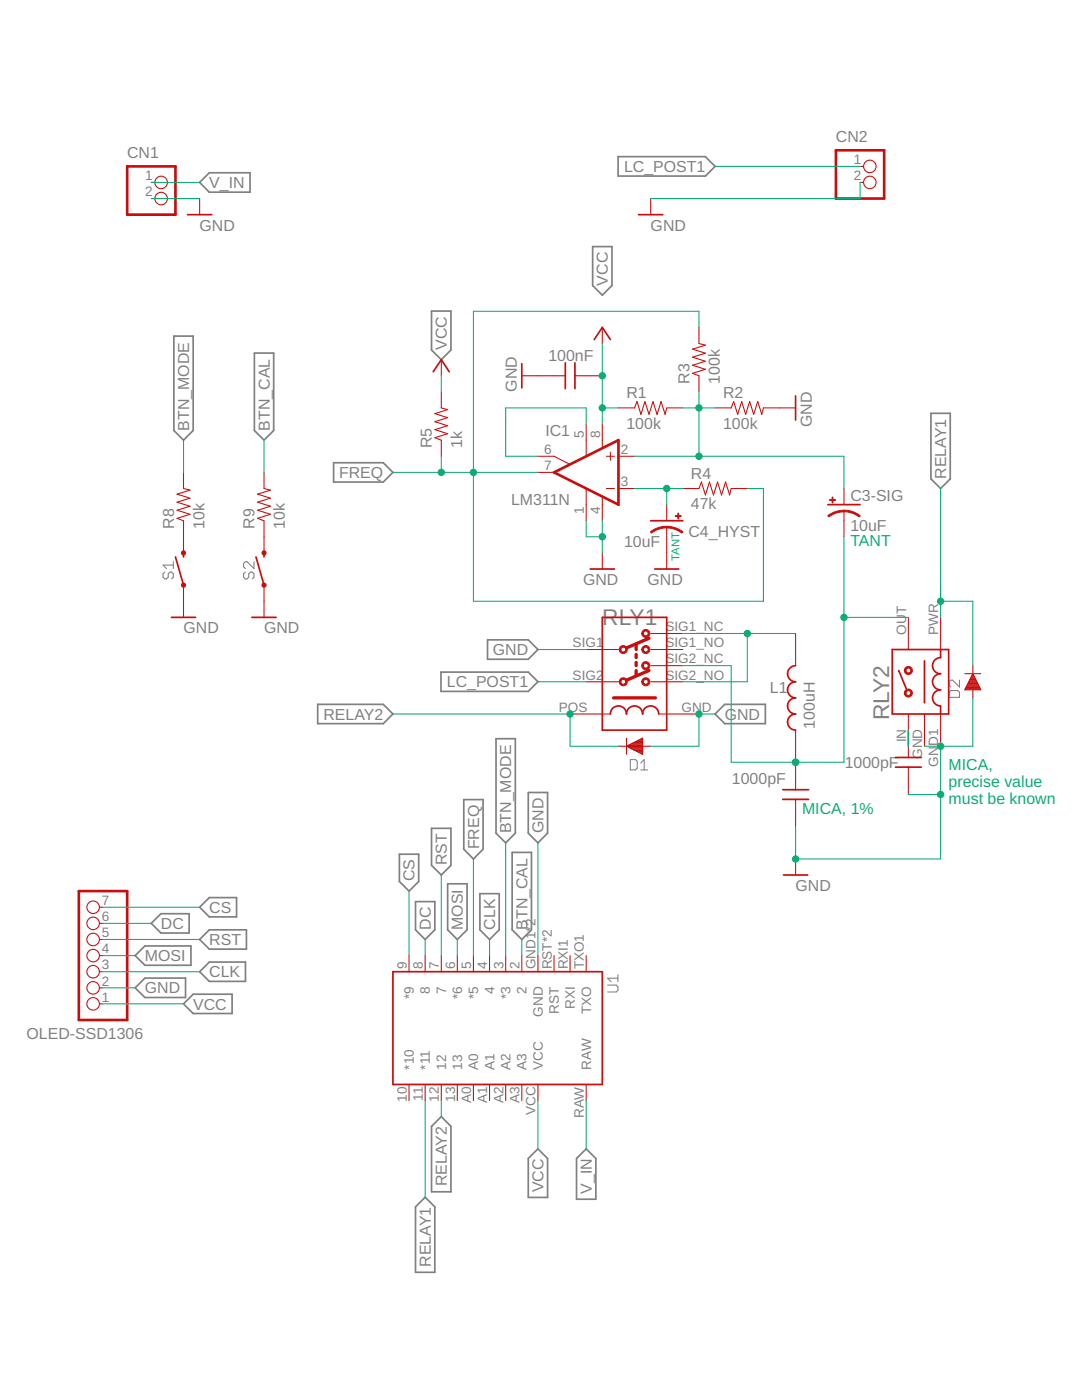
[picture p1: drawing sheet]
<svg xmlns="http://www.w3.org/2000/svg" width="216mm" height="279mm" viewBox="0 0 216 279" stroke-linecap="round" stroke-linejoin="round" font-family="sans-serif">
<g fill="none" stroke="#808080" stroke-width=".21">
<path d="M32.9 114.2l-.4 .3v.7l.4 .3h.3l.4-.3v-.7l.3-.3h.3l.4 .3v.7l-.4 .3M34.6 112.1v1.4M34.6 112.8h-2.1l.7 .7M49 114.2l-.4 .3v.7l.4 .3h.3l.3-.3v-.7l.4-.3h.3l.4 .3v.7l-.4 .3M50.7 112.1v1.4l-1.4-1.4h-.3l-.4 .3v.7l.4 .4M189.4 138.2l.3-.4h1.4l.4 .4v1h-2.1zM191.5 135.7v1.4l-1.4-1.4h-.4l-.3 .4v.7l.3 .3M125.8 151.6h1l.3 .3v1.4l-.3 .3h-1zM127.8 153.6h1.4M127.8 152.3l.7-.7v2M121.2 196.6h1.8l.3 .3v.7l-.3 .4h-1.8M123.3 194.5v1.4"/>
<path d="M123.3 195.2h-2.1l.7 .7"/>
</g>
<g fill="none" stroke="#808080" stroke-width=".34">
<path d="M39.8 36.4l2-1.9h8.1v3.9h-8.1zM123.3 31.3h17.5l1.9 1.9-1.9 1.9h-17.5zM118.3 49.2h3.8v7.8l-1.9 1.9-1.9-1.9zM34.7 67.1h3.8v18.8l-1.9 1.9-1.9-1.9zM50.8 70.5h3.8v15.4l-1.9 1.9-1.9-1.9zM86.1 62.1h3.9v7.7l-1.9 2-2-2zM66.6 92.4h9.9l1.9 1.9-1.9 1.9h-9.9zM185.8 82.5h3.8v13.1l-1.9 1.9-1.9-1.9zM88 134.1h17.4l1.9 2-1.9 1.9h-17.4zM97.3 127.7h8.1l1.9 1.9-1.9 2h-8.1zM63.4 140.6h13.1l1.9 1.9-1.9 1.9h-13.1zM92.5 159.6h3.9v9.9l-1.9 1.9-2-1.9z"/>
<path d="M99 147.4h3.8v18.9l-1.9 1.9-1.9-1.9zM105.4 158.2h3.9v8.1l-2 1.9-1.9-1.9zM142.7 142.5l1.9-1.9h8.1v3.8h-8.1zM79.7 170.5h3.8v5.4l-1.9 1.9-1.9-1.9zM82.9 179.9h3.9v5.7l-2 1.9-1.9-1.9zM86.1 165.3h3.9v7.4l-1.9 1.9-2-1.9zM89.3 176.4h3.9v9.2l-2 1.9-1.9-1.9zM95.8 178.4h3.8v7.2l-1.9 1.9-1.9-1.9zM102.2 170.1h3.8v15.5l-1.9 1.9-1.9-1.9zM27 190.7l1.9-1.9h9.2v3.8h-9.2zM28.9 195.2h8.1v3.9h-8.1l-1.9-2zM32.1 182.4h5.6v3.8h-5.6l-1.9-1.9z"/>
<path d="M39.8 181.1l2-2h5.4v3.9h-5.4zM39.8 193.9l2-1.9h7.2v3.9h-7.2zM39.8 187.5l2-1.9h7.4v3.8h-7.4zM36.6 200.3l1.9-1.9h7.8v3.9h-7.8zM84.8 238.9l2 2v13h-3.9v-13zM88.1 222.8l1.9 2v13h-3.9v-13zM107.3 229.3l2 1.9v7.8h-3.9v-7.8zM117 229.3l1.9 1.9v8.1h-3.9v-8.1z"/>
</g>
<g fill="none" stroke="#c90d0c" stroke-width=".34">
<path d="M37.4 42.8h4.8M127.4 42.8h4.8M86.4 74.2l1.7-2.4 1.5 2.4M104.1 72.6v4.8M112.8 72.4v5.2M114.7 72.4v5.2M118.6 67.8l1.6-2.5 1.6 2.5M158.7 79v4.8M35 111.1l1.6 5.7M36.6 110.3v.8M51.1 111.1l1.6 5.7M52.7 110.3v.8"/>
<path d="M117.8 113.6h4.8M129.8 103.9h6.4M130.6 113.6h4.8M165.2 100.7h6.4M34.2 123.2h4.8M50.3 123.2h4.8M120.2 123.2h12.8v22.5h-12.8zM158.7 132.8a1.61 1.61 0 0 0-1.6 1.7 1.61 1.61 0 0 0 1.6 1.6 1.61 1.61 0 0 0-1.6 1.6 1.61 1.61 0 0 0 1.6 1.6 1.61 1.61 0 0 0-1.6 1.6 1.61 1.61 0 0 0 1.6 1.6 1.61 1.61 0 0 0-1.6 1.6 1.61 1.61 0 0 0 1.6 1.6M178 129.6h11.3v12.9h-11.3zM179.3 133.8l1.6 3.9M184.5 131.9v8.4M187.7 129.6v1.6a1.61 1.61 0 0 0-1.6 1.6 1.61 1.61 0 0 0 1.6 1.7 1.61 1.61 0 0 0-1.6 1.6 1.61 1.61 0 0 0 1.6 1.6 1.61 1.61 0 0 0-1.6 1.6 1.61 1.61 0 0 0 1.6 1.6v1.6"/>
<path d="M121.8 142.5a1.61 1.61 0 0 1 1.6-1.6 1.61 1.61 0 0 1 1.6 1.6 1.61 1.61 0 0 1 1.6-1.6 1.61 1.61 0 0 1 1.6 1.6 1.61 1.61 0 0 1 1.6-1.6 1.61 1.61 0 0 1 1.6 1.6M156.2 159.5h5.1M156.2 157.6h5.1M178.7 153.1h5.1M178.7 151.2h5.1M156.3 174.6h4.9M78.4 193.9h41.8v22.5h-41.8z"/>
</g>
<path d="M158.7 132.8l.1 .1M120.2 142.5h1.6M131.4 142.5h1.6M158.7 145.7h.1" fill="none" stroke="#c90d0c" stroke-width=".2"/>
<g fill="none" stroke="#c90d0c" stroke-width=".21">
<path d="M30.2 36.4h.7M30.2 39.6h.7M39.8 39.6v3.2M129.8 39.6v3.2M171.6 36.4h.7M171.6 33.2h.7M88.1 78.2v3.2l1.2 .3-2.5 .8 2.5 .9-2.5 .8 2.5 .8-2.5 .7 2.5 .9-2.5 .8 1.3 .4v3.3M88.1 71.8v3.2M104.1 75h8.7M114.7 75h5.5M120.2 65.3v3.3M139.5 65.3v3.3l1.3 .3-2.6 .8 2.6 .8-2.6 .8 2.6 .8-2.6 .8 2.6 .8-2.6 .8 1.3 .5v3.2"/>
<path d="M36.6 94.3v3.2l1.3 .3-2.6 .8 2.6 .8-2.6 .8 2.6 .8-2.6 .8 2.6 .8-2.6 .8 1.3 .5v6.4M52.7 94.3v3.2l1.3 .3-2.6 .8 2.6 .8-2.6 .8 2.6 .8-2.6 .8 2.6 .8-2.6 .8 1.3 .5v6.4M107.3 91.1h3.3l3 1.5M107.3 94.3h3.3M117 84.6v6.4M117 97.6v6.3M120.2 84.6v4.8M120.2 99.2v4.7M121 91.1h1.6M121 97.5h1.6M121.8 90.3v1.6M123.4 91.1h3.2"/>
<path d="M123.4 97.5h3.2M123.4 81.4h3.2l.5-1.3 .8 2.6 .8-2.6 .8 2.6 .8-2.6 .8 2.6 .8-2.6 .8 2.6 .3-1.3h3.2M136.2 97.5h3.3l.5-1.3 .8 2.6 .8-2.6 .8 2.6 .8-2.6 .8 2.6 .8-2.6 .8 2.6 .3-1.3h3.2M142.7 81.4h3.2l.5-1.3 .8 2.6 .8-2.6 .8 2.6 .8-2.6 .8 2.6 .8-2.6 .8 2.6 .3-1.3h6.4M168.4 97.5v3.2M36.6 116.8v6.4M52.7 116.8v6.4M120.2 110.3v3.3M133 100.7v3.2M133 105.2v8.4M168.4 102v5.1M117 129.6h6.4"/>
<path d="M117 136.1h6.4M129.8 126.4h6.4M129.8 129.6h6.4M129.8 136.1h6.4M129.8 132.8h6.4M158.7 126.4v6.4M181.3 123.2v6.4M187.7 123.2v6.4M192.5 134.5h3.2M192.6 137.5h3M192.7 137.4h2.9M192.7 137.2h2.8"/>
<path d="M192.8 137.1h2.6M192.9 136.9h2.4M193 136.7h2.2M193.1 136.6h2.1M193.1 136.4h2M193.2 136.2h1.8M193.3 136.1h1.6M193.4 135.9h1.4M193.5 135.8h1.3M193.5 135.6h1.2M193.6 135.4h1M193.7 135.3h.8"/>
<path d="M193.8 135.1h.6M193.9 135h.5M194 134.8h.3M194 134.6h.2M194.1 134.5h.1M194.1 132.8v1.7M194.1 137.7v1.6M194.1 134.5l1.6 3.2h-3.2zM113.7 142.5h6.5M123.4 148.9h1.6M125 147.3v3.2M125 148.9l3.2-1.6v3.2z"/>
<path d="M125.1 149h3.1M125.2 148.8h3M125.4 149.1h2.8M125.5 148.7h2.7M125.8 149.3h2.4M125.9 148.5h2.3M126.1 149.5h2.1M126.2 148.3h2M126.4 149.6h1.8M126.5 148.2h1.7M126.7 149.8h1.5M126.8 148h1.4"/>
<path d="M127 149.9h1.2M127.1 147.8h1.1M127.4 150.1h.8M127.5 147.7h.7M127.7 150.3h.5M127.8 147.5h.4M128 150.4h.2M128.1 147.4h.1M128.2 148.9h1.6M133 142.5h6.5M158.7 145.7v11.9M158.7 159.5v5.5"/>
<path d="M181.3 142.5v8.7M181.3 153.1v5.5M184.5 142.5v6.4M187.7 142.5v6.4M158.7 171.4v3.2M19.8 197.1h.8M19.8 193.9h.8M19.8 190.7h.8M19.8 187.5h.8M19.8 184.3h.8M19.8 181.1h.8M81.6 190.7v3.2"/>
<path d="M84.8 190.7v3.2M88.1 190.7v3.2M91.2 190.7v3.2M94.5 190.7v3.2M97.7 190.7v3.2M100.9 190.7v3.2M104.1 190.7v3.2M107.3 190.7v3.2M110.6 190.7v3.2M113.7 190.7v3.2M117 190.7v3.2M19.8 200.3h.8"/>
<path d="M81.6 216.4v3.2M84.8 216.4v3.2M88.1 216.4v3.2M91.2 216.4v3.2M94.5 216.4v3.2M97.7 216.4v3.2M100.9 216.4v3.2M104.1 216.4v3.2M107.3 216.4v3.2M117 216.4v3.2"/>
<circle cx="32.2" cy="36.4" r="1.25"/>
<circle cx="32.2" cy="39.6" r="1.25"/>
<circle cx="173.6" cy="33.2" r="1.25"/>
<circle cx="173.6" cy="36.4" r="1.25"/>
<circle cx="18.6" cy="184.3" r="1.25"/>
<circle cx="18.6" cy="181.1" r="1.25"/>
<circle cx="18.6" cy="193.9" r="1.25"/>
<circle cx="18.6" cy="197.1" r="1.25"/>
<circle cx="18.6" cy="190.7" r="1.25"/>
<circle cx="18.6" cy="187.5" r="1.25"/>
<circle cx="18.6" cy="200.3" r="1.25"/>
</g>
<g fill="#c90d0c" stroke="#c90d0c" stroke-width=".2">
<path d="M168.4 101.8l.9 .1 1.1 .3 1.2 .7-.2 .3-1.4-.8-1.6-.3z" fill-rule="evenodd"/>
<path d="M165.2 102.9l1.2-.7 2-.4v.4l-1.6 .2-1.4 .8z" fill-rule="evenodd"/>
<path d="M129.8 106.1l.7-.5 1.1-.4 1.4-.2v.3l-1.6 .3-1.4 .8z" fill-rule="evenodd"/>
<path d="M133 105.1l2 .3 1.3 .7-.2 .3-1.5-.8-1.6-.2z" fill-rule="evenodd"/>
<path d="M128.2 125.9a.81 .81 0 0 1 1.3 .1 .81 .81 0 0 1-.4 1.2 .81 .81 0 0 1-1-.8h.3a.47 .47 0 0 1 .6-.5 .47 .47 0 0 1 .2 .8 .47 .47 0 0 1-.8-.1v-.2h-.3z" fill-rule="evenodd"/>
<path d="M123.7 129.1a.81 .81 0 0 1 1.3 .1 .81 .81 0 0 1-.4 1.2 .81 .81 0 0 1-1.1-.8h.4a.48 .48 0 0 1 .7-.4 .48 .48 0 0 1 .1 .8 .48 .48 0 0 1-.8-.2v-.2h-.4z" fill-rule="evenodd"/>
<path d="M128.2 129.1a.81 .81 0 0 1 1.3 .1 .81 .81 0 0 1-.4 1.2 .81 .81 0 0 1-1-.8h.3a.47 .47 0 0 1 .6-.5 .47 .47 0 0 1 .2 .8 .47 .47 0 0 1-.8-.1v-.2h-.3z" fill-rule="evenodd"/>
<path d="M128.2 132.3a.81 .81 0 0 1 1.3 .1 .81 .81 0 0 1-.4 1.2 .81 .81 0 0 1-1-.8h.3a.48 .48 0 0 1 .6-.4 .48 .48 0 0 1 .2 .7 .48 .48 0 0 1-.8-.1v-.2h-.3z" fill-rule="evenodd"/>
<path d="M128.2 135.6a.81 .81 0 0 1 1.3 0 .81 .81 0 0 1-.4 1.2 .81 .81 0 0 1-1-.7h.3a.48 .48 0 0 1 .6-.5 .48 .48 0 0 1 .2 .8 .48 .48 0 0 1-.8-.2v-.1h-.3z" fill-rule="evenodd"/>
<path d="M123.7 135.6a.81 .81 0 0 1 1.3 0 .81 .81 0 0 1-.4 1.2 .81 .81 0 0 1-1.1-.7h.4a.49 .49 0 0 1 .7-.5 .49 .49 0 0 1 .1 .9 .49 .49 0 0 1-.8-.3v-.1h-.4z" fill-rule="evenodd"/>
<path d="M180.6 133.3a.81 .81 0 0 1 1.3 .1 .81 .81 0 0 1-.4 1.2 .81 .81 0 0 1-1.1-.8h.4a.49 .49 0 0 1 .6-.5 .49 .49 0 0 1 .2 .8 .49 .49 0 0 1-.8-.1v-.2h-.4z" fill-rule="evenodd"/>
<path d="M180.6 137.8a.81 .81 0 0 1 1.3 .1 .81 .81 0 0 1-.4 1.2 .81 .81 0 0 1-1.1-.8h.4a.48 .48 0 0 1 .6-.5 .48 .48 0 0 1 .2 .8 .48 .48 0 0 1-.8-.1v-.2h-.4z" fill-rule="evenodd"/>
<circle cx="36.6" cy="116.8" r=".42"/>
<circle cx="36.6" cy="110.3" r=".42"/>
<circle cx="52.7" cy="116.8" r=".42"/>
<circle cx="52.7" cy="110.3" r=".42"/>
</g>
<g fill="#c90d0c" stroke="#c90d0c" stroke-width=".2">
<path d="M165.5 99.7h1.2v.2h-1.2z"/>
<path d="M166 99.2h.2v1.2h-.2z"/>
<path d="M134.8 102.9h1.1v.2h-1.1z"/>
<path d="M135.3 102.4h.1v1.2h-.1z"/>
</g>
<path d="M25.4 33.2h9.6v9.6h-9.6zM166.8 30h9.6v9.6h-9.6zM110.6 94.3l12.8-6.5v12.9zM15.7 177.8h9.7v25.8h-9.7z" fill="none" stroke="#c90d0c" stroke-width=".53"/>
<path d="M122.4 139.3h8.4M126.9 128.7v.9M126.9 130.6v.6M126.9 132.2v.6M126.9 133.8v1M129.5 127.4l-4.5 1.9M129.5 133.8l-4.5 1.9" fill="none" stroke="#c90d0c" stroke-width=".66"/>
<g fill="none" stroke="#0dab76" stroke-width=".21">
<path d="M30.2 39.6h9.6M30.2 36.4h9.6M142.7 33.2h28.9M171.6 36.4v3.2h-41.8M88.1 75v3.2M120.2 68.6v16M139.5 65.3v-3.2h-45v57.9h57.8v-22.5h-3.2M139.5 78.2v12.9M36.6 87.8v6.5M52.7 87.8v6.5M78.4 94.3h28.9M88.1 91.1v3.2"/>
<path d="M117 84.6v-3.2h-16.1v9.7h6.4M120.2 81.4h3.2M126.6 91.1h41.8v6.4M126.6 97.5h9.6M133 97.5v3.2M136.2 81.4h6.5M187.7 97.5v25.7M117 103.9v3.2h3.2M120.2 103.9v6.4M168.4 107.1v45h-22.5v-19.3h-9.7M187.7 120h6.4v12.8M107.3 129.6h9.7"/>
<path d="M107.3 136.1h9.7M136.2 126.4h22.5M149.1 126.4v9.7h-12.9M168.4 123.2h12.9M194.1 139.3v9.6h-9.6M78.4 142.5h35.3v6.4h9.7M142.7 142.5h-3.2v6.4h-9.7M181.3 158.6h6.4M181.3 145.7v3.2M187.7 148.9v22.5h-29v-6.4M81.6 177.8v12.9M88.1 174.6v16.1"/>
<path d="M94.5 171.4v19.3M100.9 168.2v22.5M107.3 168.2v22.5M20.6 197.1h6.4M20.6 193.9h19.2M20.6 190.7h6.4M20.6 187.5h19.2M20.6 184.3h9.6M20.6 181.1h19.2M84.8 187.5v3.2M91.2 187.5v3.2M97.7 187.5v3.2"/>
<path d="M104.1 187.5v3.2M20.6 200.3h16M84.8 219.6v19.3M88.1 219.6v3.2M107.3 219.6v9.7M117 219.6v9.7"/>
</g>
<g fill="#0dab76" stroke="#0dab76" stroke-width=".2">
<circle cx="120.2" cy="107.1" r=".64"/>
<circle cx="187.7" cy="158.6" r=".64"/>
<circle cx="158.7" cy="171.4" r=".64"/>
<circle cx="187.7" cy="148.9" r=".64"/>
<circle cx="139.5" cy="142.5" r=".64"/>
<circle cx="139.5" cy="91.1" r=".64"/>
<circle cx="139.5" cy="81.4" r=".64"/>
<circle cx="133" cy="97.5" r=".64"/>
<circle cx="94.5" cy="94.3" r=".64"/>
<circle cx="88.1" cy="94.3" r=".64"/>
<circle cx="158.7" cy="152.1" r=".64"/>
<circle cx="168.4" cy="123.2" r=".64"/>
<circle cx="149.1" cy="126.4" r=".64"/>
<circle cx="113.7" cy="142.5" r=".64"/>
<circle cx="187.7" cy="120" r=".64"/>
<circle cx="120.2" cy="75" r=".64"/>
<circle cx="120.2" cy="81.4" r=".64"/>
</g>
<g font-size="4.5" fill="#808080">
<text x="120.2" y="124.8">RLY1</text>
<text x="177.4" y="143.8" transform="rotate(-90 177.4 143.8)">RLY2</text>
</g>
<g font-size="3.2" fill="#808080">
<text x="166.8" y="28.4">CN2</text>
<text x="25.4" y="31.6">CN1</text>
<text x="124.5" y="34.3">LC_POST1</text>
<text x="41.8" y="37.5">V_IN</text>
<text x="39.8" y="46.1">GND</text>
<text x="129.8" y="46.1">GND</text>
<text x="121.3" y="57" transform="rotate(-90 121.3 57)">VCC</text>
<text x="89.2" y="69.8" transform="rotate(-90 89.2 69.8)">VCC</text>
<text x="109.4" y="72.1">100nF</text>
<text x="137.6" y="76.6" transform="rotate(-90 137.6 76.6)">R3</text>
<text x="143.6" y="76.6" transform="rotate(-90 143.6 76.6)">100k</text>
<text x="103.1" y="78.2" transform="rotate(-90 103.1 78.2)">GND</text>
<text x="125" y="79.5">R1</text>
<text x="144.3" y="79.5">R2</text>
<text x="37.7" y="85.9" transform="rotate(-90 37.7 85.9)">BTN_MODE</text>
<text x="53.8" y="85.9" transform="rotate(-90 53.8 85.9)">BTN_CAL</text>
<text x="86.1" y="89.5" transform="rotate(-90 86.1 89.5)">R5</text>
<text x="92.2" y="89.5" transform="rotate(-90 92.2 89.5)">1k</text>
<text x="108.8" y="87">IC1</text>
<text x="125" y="85.6">100k</text>
<text x="144.3" y="85.6">100k</text>
<text x="162" y="85.3" transform="rotate(-90 162 85.3)">GND</text>
<text x="67.6" y="95.4">FREQ</text>
<text x="137.9" y="95.6">R4</text>
<text x="188.8" y="95.6" transform="rotate(-90 188.8 95.6)">RELAY1</text>
<text x="102" y="100.7">LM311N</text>
<text x="137.9" y="101.7">47k</text>
<text x="169.7" y="99.9">C3-SIG</text>
<text x="34.7" y="105.5" transform="rotate(-90 34.7 105.5)">R8</text>
<text x="40.8" y="105.5" transform="rotate(-90 40.8 105.5)">10k</text>
<text x="50.8" y="105.5" transform="rotate(-90 50.8 105.5)">R9</text>
<text x="56.9" y="105.5" transform="rotate(-90 56.9 105.5)">10k</text>
<text x="137.4" y="107.1">C4_HYST</text>
<text x="169.7" y="106">10uF</text>
<text x="124.5" y="109.2">10uF</text>
<text x="116.4" y="116.8">GND</text>
<text x="129.2" y="116.8">GND</text>
<text x="36.6" y="126.4">GND</text>
<text x="52.7" y="126.4">GND</text>
<text x="98.4" y="130.8">GND</text>
<text x="89.2" y="137.2">LC_POST1</text>
<text x="64.5" y="143.6">RELAY2</text>
<text x="144.6" y="143.6">GND</text>
<text x="153.6" y="138.3">L1</text>
<text x="162.6" y="145.4" transform="rotate(-90 162.6 145.4)">100uH</text>
<text x="168.6" y="153.3">1000pF</text>
<text x="146.1" y="156.5">1000pF</text>
<text x="102" y="166.3" transform="rotate(-90 102 166.3)">BTN_MODE</text>
<text x="108.5" y="166.3" transform="rotate(-90 108.5 166.3)">GND</text>
<text x="89.2" y="172.7" transform="rotate(-90 89.2 172.7)">RST</text>
<text x="95.6" y="169.5" transform="rotate(-90 95.6 169.5)">FREQ</text>
<text x="82.7" y="175.9" transform="rotate(-90 82.7 175.9)">CS</text>
<text x="158.8" y="177.8">GND</text>
<text x="32.1" y="185.4">DC</text>
<text x="41.8" y="182.2">CS</text>
<text x="86" y="185.6" transform="rotate(-90 86 185.6)">DC</text>
<text x="92.4" y="185.6" transform="rotate(-90 92.4 185.6)">MOSI</text>
<text x="98.8" y="185.6" transform="rotate(-90 98.8 185.6)">CLK</text>
<text x="105.2" y="185.6" transform="rotate(-90 105.2 185.6)">BTN_CAL</text>
<text x="28.9" y="191.8">MOSI</text>
<text x="41.8" y="188.6">RST</text>
<text x="41.8" y="195">CLK</text>
<text x="28.9" y="198.3">GND</text>
<text x="38.5" y="201.5">VCC</text>
<text x="5.3" y="207.4">OLED-SSD1306</text>
<text x="89.2" y="236.7" transform="rotate(-90 89.2 236.7)">RELAY2</text>
<text x="108.4" y="237.9" transform="rotate(-90 108.4 237.9)">VCC</text>
<text x="118.1" y="238.3" transform="rotate(-90 118.1 238.3)">V_IN</text>
<text x="85.9" y="252.8" transform="rotate(-90 85.9 252.8)">RELAY1</text>
</g>
<g font-size="3.2" fill="#0dab76">
<text x="169.7" y="109.1">TANT</text>
<text x="189.3" y="153.8">MICA,</text>
<text x="189.3" y="157.1">precise value</text>
<text x="189.3" y="160.5">must be known</text>
<text x="160" y="162.4">MICA, 1%</text>
</g>
<g font-size="2.7" fill="#808080">
<text x="28.9" y="36">1</text>
<text x="170.4" y="32.8">1</text>
<text x="170.4" y="36">2</text>
<text x="28.9" y="39.2">2</text>
<text x="116.5" y="87.4" transform="rotate(-90 116.5 87.4)">5</text>
<text x="119.7" y="87.4" transform="rotate(-90 119.7 87.4)">8</text>
<text x="108.6" y="90.6">6</text>
<text x="108.6" y="93.8">7</text>
<text x="123.8" y="90.6">2</text>
<text x="123.8" y="97">3</text>
<text x="116.5" y="102.7" transform="rotate(-90 116.5 102.7)">1</text>
<text x="119.7" y="102.7" transform="rotate(-90 119.7 102.7)">4</text>
<text x="132.8" y="126">SIG1_NC</text>
<text x="180.8" y="122.6" transform="rotate(-90 180.8 122.6)">T</text>
<text x="114.3" y="129.2">SIG1</text>
<text x="132.8" y="129.2">SIG1_NO</text>
<text x="180.8" y="126.7" transform="rotate(-90 180.8 126.7)">OU</text>
<text x="187.2" y="126.7" transform="rotate(-90 187.2 126.7)">PWR</text>
<text x="114.3" y="135.6">SIG2</text>
<text x="132.8" y="132.4">SIG2_NC</text>
<text x="132.8" y="135.6">SIG2_NO</text>
<text x="111.5" y="142">POS</text>
<text x="136" y="142">GND</text>
<text x="180.8" y="148.2" transform="rotate(-90 180.8 148.2)">IN</text>
<text x="187.2" y="148.9" transform="rotate(-90 187.2 148.9)">D1</text>
<text x="184" y="151.5" transform="rotate(-90 184 151.5)">GND</text>
<text x="187.2" y="153" transform="rotate(-90 187.2 153)">GN</text>
<text x="20.3" y="183.8">6</text>
<text x="20.3" y="180.6">7</text>
<text x="20.3" y="190.3">4</text>
<text x="20.3" y="187">5</text>
<text x="20.3" y="196.7">2</text>
<text x="20.3" y="193.5">3</text>
<text x="81.2" y="193.5" transform="rotate(-90 81.2 193.5)">9</text>
<text x="84.4" y="193.5" transform="rotate(-90 84.4 193.5)">8</text>
<text x="87.6" y="193.5" transform="rotate(-90 87.6 193.5)">7</text>
<text x="90.8" y="193.5" transform="rotate(-90 90.8 193.5)">6</text>
<text x="94" y="193.5" transform="rotate(-90 94 193.5)">5</text>
<text x="97.2" y="193.5" transform="rotate(-90 97.2 193.5)">4</text>
<text x="100.5" y="193.5" transform="rotate(-90 100.5 193.5)">3</text>
<text x="103.7" y="193.5" transform="rotate(-90 103.7 193.5)">2</text>
<text x="106.9" y="193.5" transform="rotate(-90 106.9 193.5)">GND1*2</text>
<text x="110.1" y="193.5" transform="rotate(-90 110.1 193.5)">RST*2</text>
<text x="113.3" y="193.5" transform="rotate(-90 113.3 193.5)">RXI1</text>
<text x="116.5" y="193.5" transform="rotate(-90 116.5 193.5)">TXO1</text>
<text x="20.3" y="199.9">1</text>
<text x="82.6" y="199.4" transform="rotate(-90 82.6 199.4)">*9</text>
<text x="85.8" y="198.4" transform="rotate(-90 85.8 198.4)">8</text>
<text x="89" y="198.4" transform="rotate(-90 89 198.4)">7</text>
<text x="92.2" y="199.4" transform="rotate(-90 92.2 199.4)">*6</text>
<text x="95.4" y="199.4" transform="rotate(-90 95.4 199.4)">*5</text>
<text x="98.6" y="198.4" transform="rotate(-90 98.6 198.4)">4</text>
<text x="101.9" y="199.4" transform="rotate(-90 101.9 199.4)">*3</text>
<text x="105.1" y="198.4" transform="rotate(-90 105.1 198.4)">2</text>
<text x="108.3" y="202.9" transform="rotate(-90 108.3 202.9)">GND</text>
<text x="111.5" y="202.3" transform="rotate(-90 111.5 202.3)">RST</text>
<text x="114.7" y="201.4" transform="rotate(-90 114.7 201.4)">RXI</text>
<text x="117.9" y="202.4" transform="rotate(-90 117.9 202.4)">TXO</text>
<text x="82.6" y="213.5" transform="rotate(-90 82.6 213.5)">*10</text>
<text x="85.8" y="213.5" transform="rotate(-90 85.8 213.5)">*11</text>
<text x="89" y="213.5" transform="rotate(-90 89 213.5)">12</text>
<text x="92.2" y="213.5" transform="rotate(-90 92.2 213.5)">13</text>
<text x="95.4" y="213.5" transform="rotate(-90 95.4 213.5)">A0</text>
<text x="98.7" y="213.5" transform="rotate(-90 98.7 213.5)">A1</text>
<text x="101.9" y="213.5" transform="rotate(-90 101.9 213.5)">A2</text>
<text x="105.1" y="213.5" transform="rotate(-90 105.1 213.5)">A3</text>
<text x="108.3" y="213.5" transform="rotate(-90 108.3 213.5)">VCC</text>
<text x="117.9" y="213.5" transform="rotate(-90 117.9 213.5)">RAW</text>
<text x="81.2" y="219.9" transform="rotate(-90 81.2 219.9)">10</text>
<text x="84.4" y="219.7" transform="rotate(-90 84.4 219.7)">11</text>
<text x="87.6" y="219.9" transform="rotate(-90 87.6 219.9)">12</text>
<text x="90.8" y="219.9" transform="rotate(-90 90.8 219.9)">13</text>
<text x="94" y="220.2" transform="rotate(-90 94 220.2)">A0</text>
<text x="97.2" y="220.2" transform="rotate(-90 97.2 220.2)">A1</text>
<text x="100.5" y="220.2" transform="rotate(-90 100.5 220.2)">A2</text>
<text x="103.7" y="220.2" transform="rotate(-90 103.7 220.2)">A3</text>
<text x="106.9" y="222.6" transform="rotate(-90 106.9 222.6)">VCC</text>
<text x="116.5" y="223.1" transform="rotate(-90 116.5 223.1)">RAW</text>
</g>
<text font-size="2.3" fill="#0dab76" x="135.6" y="112" transform="rotate(-90 135.6 112)">TANT</text>
</svg>
